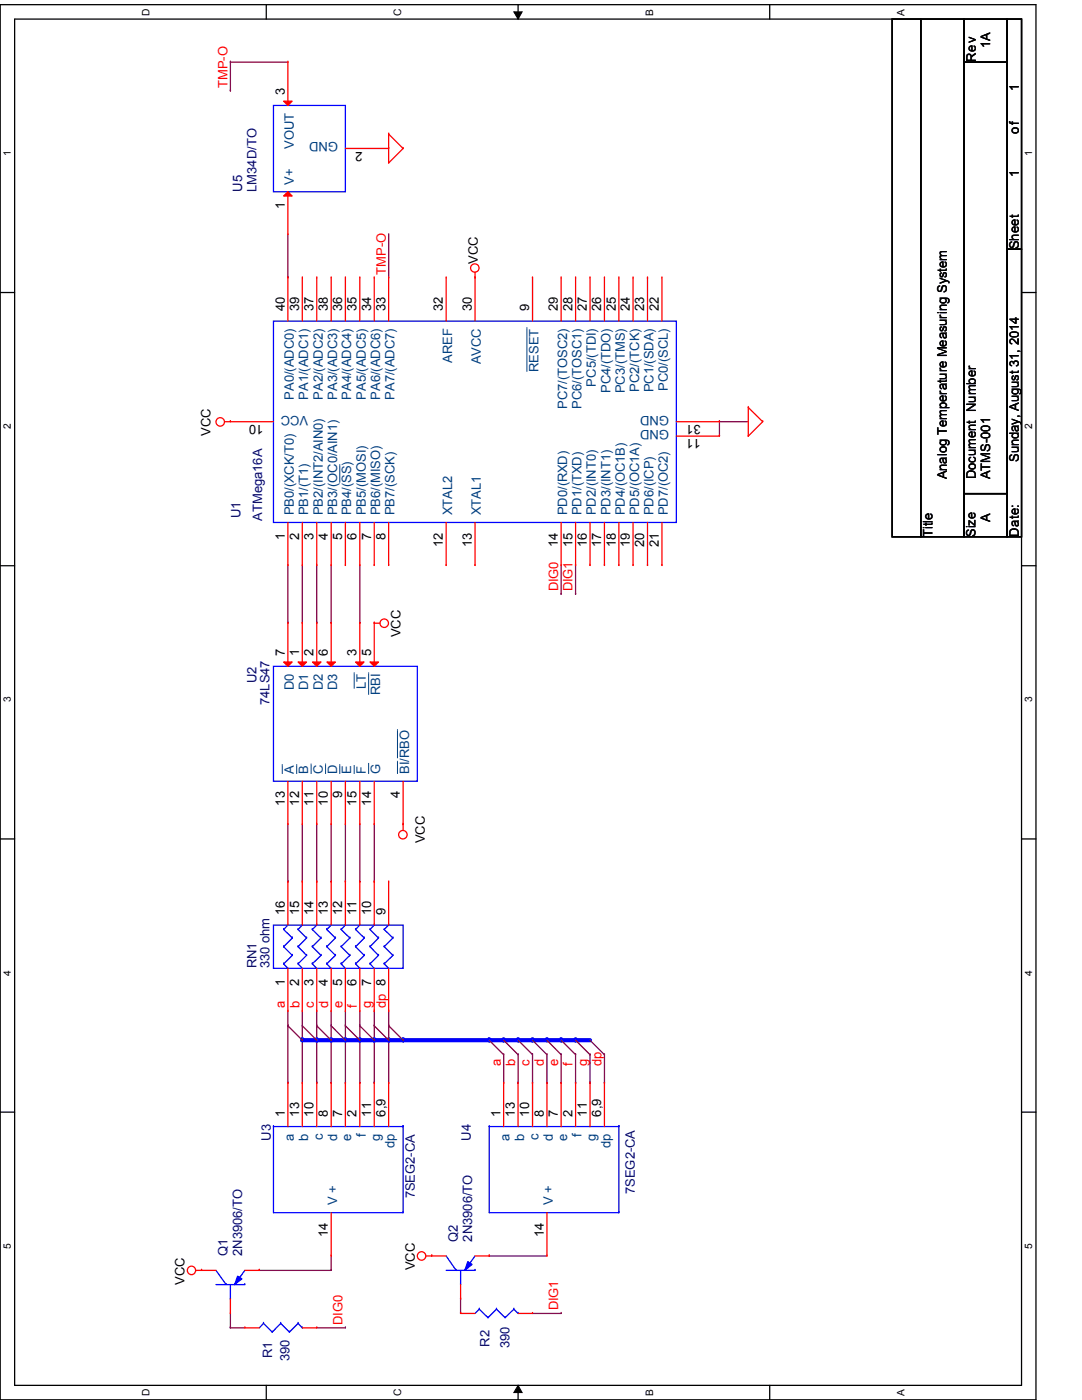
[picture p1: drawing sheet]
<svg xmlns="http://www.w3.org/2000/svg" width="216mm" height="279mm" viewBox="0 0 216 279" stroke-linecap="round" stroke-linejoin="round" font-family="sans-serif">
<path d="M0 .9h206.7v278.5h-206.7zM2.9 3.8h200.9v272.7h-200.9z" fill="none" stroke="#000" stroke-width=".25"/>
<g fill="#fff">
<path d="M.3 248.1h2.3v1.1h-2.3z"/>
<path d="M204.1 248.1h2.3v1.1h-2.3z"/>
</g>
<path d="M0 222h2.9M203.8 222h2.9" fill="none" stroke="#000" stroke-width=".25"/>
<g fill="#fff">
<path d="M.3 193.6h2.3v1.1h-2.3z"/>
<path d="M204.1 193.6h2.3v1.1h-2.3z"/>
</g>
<path d="M0 167.4h2.9M203.8 167.4h2.9" fill="none" stroke="#000" stroke-width=".25"/>
<g fill="#fff">
<path d="M.3 139.1h2.3v1.1h-2.3z"/>
<path d="M204.1 139.1h2.3v1.1h-2.3z"/>
</g>
<path d="M0 112.9h2.9M203.8 112.9h2.9" fill="none" stroke="#000" stroke-width=".25"/>
<g fill="#fff">
<path d="M.3 84.5h2.3v1.1h-2.3z"/>
<path d="M204.1 84.5h2.3v1.1h-2.3z"/>
</g>
<path d="M0 58.4h2.9M203.8 58.4h2.9" fill="none" stroke="#000" stroke-width=".25"/>
<g fill="#fff">
<path d="M.3 30h2.3v1.1h-2.3z"/>
<path d="M204.1 30h2.3v1.1h-2.3z"/>
<path d="M28 277.2h2.3v1.4h-2.3z"/>
<path d="M28 1.7h2.3v1.4h-2.3z"/>
<path d="M78.2 277.2h2.3v1.4h-2.3z"/>
<path d="M78.2 1.7h2.3v1.4h-2.3z"/>
</g>
<path d="M53.1 .9v2.9M53.1 276.5v2.9" fill="none" stroke="#000" stroke-width=".25"/>
<g fill="#fff">
<path d="M128.5 277.3h2.2v1.3h-2.2z"/>
<path d="M128.5 1.8h2.2v1.3h-2.2z"/>
</g>
<path d="M103.4 .9v2.9M103.4 276.5v2.9" fill="none" stroke="#000" stroke-width=".25"/>
<path d="M102.5 2.4h1.7l-.8 1.4zM103.4 276.5l.8 1.4h-1.7z" fill="#000" stroke="#000" stroke-width=".2"/>
<g fill="#fff">
<path d="M178.7 277.3h2.2v1.3h-2.2z"/>
<path d="M178.7 1.8h2.2v1.3h-2.2z"/>
</g>
<path d="M153.6 .9v2.9M153.6 276.5v2.9" fill="none" stroke="#000" stroke-width=".25"/>
<g fill="none" stroke="#800040" stroke-width=".25">
<path d="M57.4 112.9v11.5M60.3 112.9v11.5M63.2 112.9v11.5M66.1 112.9v11.5M71.8 112.9v11.5M57.4 124.4h.1M60.3 124.4h.1M63.2 124.4h.1M66.1 124.4h.1M71.8 124.4h.1M57.4 176h.1M57.4 164.5v11.5"/>
<path d="M60.3 176h.1M60.3 164.5v11.5M63.2 176h.1M63.2 164.5v11.5M66.1 176h.1M66.1 164.5v11.5M68.9 176h.1M68.9 164.5v11.5M71.8 176h.1M71.8 164.5v11.5M74.7 176h.1M74.7 164.5v11.5"/>
<path d="M57.4 216.2h.1M57.4 204.7h.1M57.4 201.8v14.4M60.3 216.2h.1M60.3 207.6h.1M60.3 204.7h.1M60.3 201.8v14.4M63.2 216.2h.1M63.2 207.6h.1M63.2 204.7h.1M63.2 201.8v14.4M66.1 216.2h.1"/>
<path d="M66.1 207.6h.1M66.1 204.7h.1M66.1 201.8v14.4M68.9 216.2h.1M68.9 207.6h.1M68.9 204.7h.1M68.9 201.8v14.4M71.8 216.2h.1M71.8 207.6h.1M71.8 204.7h.1M71.8 201.8v14.4M74.7 216.2h.1"/>
<path d="M74.7 207.6h.1M74.7 204.7h.1M74.7 201.8v14.4M77.6 216.2h.1M77.6 204.7h.1M77.6 201.8v2.9M77.6 207.6v8.6"/>
</g>
<path d="M60.3 207.6h2.9" fill="none" stroke="#00f" stroke-width=".85"/>
<circle cx="60.3" cy="207.6" r=".42" fill="#00f"/>
<path d="M63.2 207.6h2.9" fill="none" stroke="#00f" stroke-width=".85"/>
<circle cx="63.2" cy="207.6" r=".42" fill="#00f"/>
<path d="M66.1 207.6h2.8" fill="none" stroke="#00f" stroke-width=".85"/>
<circle cx="66.1" cy="207.6" r=".42" fill="#00f"/>
<path d="M68.9 207.6h2.9" fill="none" stroke="#00f" stroke-width=".85"/>
<circle cx="68.9" cy="207.6" r=".42" fill="#00f"/>
<path d="M71.8 207.6h2.9" fill="none" stroke="#00f" stroke-width=".85"/>
<circle cx="71.8" cy="207.6" r=".42" fill="#00f"/>
<path d="M74.7 207.6h2.9" fill="none" stroke="#00f" stroke-width=".85"/>
<circle cx="74.7" cy="207.6" r=".42" fill="#00f"/>
<path d="M77.6 207.6h2.8" fill="none" stroke="#00f" stroke-width=".85"/>
<circle cx="77.6" cy="207.6" r=".42" fill="#00f"/>
<path d="M80.4 207.6h17.2" fill="none" stroke="#00f" stroke-width=".85"/>
<circle cx="80.4" cy="207.6" r=".42" fill="#00f"/>
<path d="M97.6 207.6h2.9" fill="none" stroke="#00f" stroke-width=".85"/>
<circle cx="97.6" cy="207.6" r=".42" fill="#00f"/>
<path d="M100.5 207.6h2.9" fill="none" stroke="#00f" stroke-width=".85"/>
<circle cx="100.5" cy="207.6" r=".42" fill="#00f"/>
<path d="M103.4 207.6h2.9" fill="none" stroke="#00f" stroke-width=".85"/>
<circle cx="103.4" cy="207.6" r=".42" fill="#00f"/>
<path d="M106.3 207.6h2.8" fill="none" stroke="#00f" stroke-width=".85"/>
<circle cx="106.3" cy="207.6" r=".42" fill="#00f"/>
<path d="M109.1 207.6h2.9" fill="none" stroke="#00f" stroke-width=".85"/>
<circle cx="109.1" cy="207.6" r=".42" fill="#00f"/>
<path d="M112 207.6h2.9" fill="none" stroke="#00f" stroke-width=".85"/>
<circle cx="112" cy="207.6" r=".42" fill="#00f"/>
<path d="M114.9 207.6h2.8" fill="none" stroke="#00f" stroke-width=".85"/>
<circle cx="114.9" cy="207.6" r=".42" fill="#00f"/>
<g fill="none" stroke="#800040" stroke-width=".25">
<path d="M46 12.4h.1M46 18.2h.1M46 12.4v5.8M46 12.4h11.4M57.4 55.5h.1M57.4 46.9v8.6M77.6 46.9h.1M77.6 46.9v8.6M143.6 84.2h.1M143.6 87h.1M143.6 84.2h5.7M143.6 84.2v2.8"/>
<path d="M112 118.6h.1M112 112.9v5.7M114.9 118.6h.1M114.9 112.9v5.7M57.4 204.7l2.9 2.9M60.3 207.6h.1M60.3 204.7l2.9 2.9M63.2 207.6h.1M63.2 204.7l2.9 2.9M66.1 207.6h.1M66.1 204.7l2.8 2.9M68.9 207.6h.1"/>
<path d="M68.9 204.7l2.9 2.9M71.8 207.6h.1M71.8 204.7l2.9 2.9M74.7 207.6h.1M74.7 204.7l2.9 2.9M77.6 207.6h.1M77.6 207.6v-2.9l2.8 2.9M80.4 207.6h.1M97.6 207.6l2.9 2.9M100.5 216.2h.1M100.5 210.5h.1M100.5 210.5v5.7"/>
<path d="M100.5 207.6l2.9 2.9M103.4 216.2h.1M103.4 210.5h.1M103.4 210.5v5.7M103.4 207.6l2.9 2.9M106.3 216.2h.1M106.3 210.5h.1M106.3 210.5v5.7M106.3 207.6l2.8 2.9M109.1 216.2h.1M109.1 210.5h.1M109.1 210.5v5.7"/>
<path d="M109.1 207.6l2.9 2.9M112 216.2h.1M112 210.5h.1M112 210.5v5.7M112 207.6l2.9 2.9M114.9 216.2h.1M114.9 210.5h.1M114.9 210.5v5.7M114.9 207.6l2.8 2.9M117.7 216.2h.1M117.7 210.5h.1M117.7 210.5v5.7"/>
<path d="M117.7 207.6l2.9 2.9M120.6 216.2h.1M120.6 210.5h.1M120.6 210.5v5.7M51.7 253.5h.1M51.7 253.5h14.4M66.1 253.5h.1M66.1 250.7v2.8M91.9 259.2v2.9M97.6 250.7h.1M97.6 250.7h11.5M46 265h.1"/>
<path d="M46 265h2.9M46 262.1v2.9M63.2 265h5.7M68.9 265h.1M91.9 262.1h.1M106.3 262.1h5.7M112 262.1h.1"/>
</g>
<g fill="none" stroke="#f00" stroke-width=".25">
<path d="M57.4 12.4h.1M57.4 12.4v8.6M57.4 38.3v8.6M68.9 29.6h8.7M77.6 26.8h.1M77.6 32.5h.1M77.6 29.6h.1M77.6 26.8v5.7M77.6 26.8l2.8 2.8M80.4 29.6h.1M80.4 29.6l-2.8 2.9M57.4 46.9h.1"/>
<path d="M57.4 55.5h.1M57.4 55.5v8.6M60.3 55.5h.1M60.3 55.5v8.6M63.2 55.5h.1M63.2 55.5v8.6M66.1 55.5h.1M66.1 55.5v8.6M68.9 55.5h.1M68.9 55.5v8.6M71.8 55.5h.1M71.8 55.5v8.6"/>
<path d="M74.7 55.5h.1M74.7 55.5v8.6M77.6 55.5h.1M77.6 55.5v8.6M89 55.5h.1M89 55.5v8.6M94.8 55.5h.1M94.8 54.3v9.8M106.3 55.5h.1M106.3 55.5v8.6M112 55.5h.1M112 55.5v8.6"/>
<path d="M114.9 55.5h.1M114.9 55.5v8.6M117.7 55.5h.1M117.7 55.5v8.6M120.6 55.5h.1M120.6 55.5v8.6M123.5 55.5h.1M123.5 55.5v8.6M126.3 55.5h.1M126.3 55.5v8.6M129.2 55.5h.1M129.2 55.5v8.6"/>
<path d="M132.1 55.5h.1M132.1 55.5v8.6M44.8 84.2h9.8M46 84.2h.1M135 84.2h8.6M135 87h8.6M143.6 87h.1M143.6 84.2h.1M149.3 81.3h.1M149.3 87h.1M149.3 81.3v5.7M149.3 81.3l2.9 2.9"/>
<path d="M152.2 84.2h.1M152.2 84.2l-2.9 2.8M57.4 112.9h.1M57.4 104.3v8.6M60.3 112.9h.1M60.3 104.3v8.6M63.2 112.9h.1M63.2 104.3v8.6M66.1 112.9h.1M66.1 104.3v8.6M68.9 112.9h.1M68.9 104.3v8.6"/>
<path d="M71.8 112.9h.1M71.8 104.3v8.6M74.7 112.9h.1M74.7 104.3v8.6M77.6 112.9h.1M77.6 104.3v8.6M89 112.9h.1M89 104.3v8.6M94.8 112.9h.1M94.8 104.3v8.6M112 112.9h.1M112 104.3v8.6"/>
<path d="M114.9 112.9h.1M114.9 104.3v8.6M117.7 112.9h.1M117.7 104.3v8.6M120.6 112.9h.1M120.6 104.3v8.6M123.5 112.9h.1M123.5 104.3v8.6M126.3 112.9h.1M126.3 104.3v8.6M129.2 112.9h.1M129.2 104.3v8.6"/>
<path d="M132.1 112.9h.1M132.1 104.3v8.6M57.4 124.4h.1M57.4 124.4v8.6M60.3 124.4h.1M60.3 124.4v8.6M63.2 124.4h.1M63.2 124.4v8.6M66.1 124.4h.1M66.1 124.4v8.6M71.8 124.4h.1M71.8 124.4v8.6"/>
<path d="M74.7 124.4h.1M74.7 124.4h1.1M74.7 124.4v8.6M57.4 155.9v8.6M60.3 155.9v8.6M63.2 155.9v8.6M66.1 155.9v8.6M68.9 155.9v8.6M71.8 155.9v8.6M74.7 155.9v8.6M80.4 155.9v9.8M57.4 176h.1"/>
<path d="M57.4 164.5h.1M57.4 176v8.6M60.3 176h.1M60.3 164.5h.1M60.3 176v8.6M63.2 176h.1M63.2 164.5h.1M63.2 176v8.6M66.1 176h.1M66.1 164.5h.1M66.1 176v8.6M68.9 176h.1"/>
<path d="M68.9 164.5h.1M68.9 176v8.6M71.8 176h.1M71.8 164.5h.1M71.8 176v8.6M74.7 176h.1M74.7 164.5h.1M74.7 176v8.6M77.6 176h.1M77.6 176v8.6M80.4 164.5h.1M57.4 193.3v8.5"/>
<path d="M60.3 193.3v8.5M63.2 193.3v8.5M66.1 193.3v8.5M68.9 193.3v8.5M71.8 193.3v8.5M74.7 193.3v8.5M77.6 193.3v8.5M57.4 201.8h.1M57.4 216.2h.1M57.4 216.2v8.6M60.3 201.8h.1M60.3 216.2h.1"/>
<path d="M60.3 216.2v8.6M63.2 201.8h.1M63.2 216.2h.1M63.2 216.2v8.6M66.1 201.8h.1M66.1 216.2h.1M66.1 216.2v8.6M68.9 201.8h.1M68.9 216.2h.1M68.9 216.2v8.6M71.8 201.8h.1M71.8 216.2h.1"/>
<path d="M71.8 216.2v8.6M74.7 201.8h.1M74.7 216.2h.1M74.7 216.2v8.6M77.6 201.8h.1M77.6 216.2h.1M77.6 216.2v8.6M100.5 216.2h.1M100.5 216.2v8.6M103.4 216.2h.1M103.4 216.2v8.6M106.3 216.2h.1"/>
<path d="M106.3 216.2v8.6M109.1 216.2h.1M109.1 216.2v8.6M112 216.2h.1M112 216.2v8.6M114.9 216.2h.1M114.9 216.2v8.6M117.7 216.2h.1M117.7 216.2v8.6M120.6 216.2h.1M120.6 216.2v8.6M39.1 253.5h4"/>
<path d="M40.2 253.5h.1M46 259.2v2.9M48.9 253.5h2.8M51.7 253.5h.1M66.1 250.7h.1M66.1 242v8.7M85 250.7h4M86.1 250.7h.1M91.9 259.2h.1M91.9 256.4v2.8M94.8 250.7h2.8M97.6 250.7h.1"/>
<path d="M109.1 250.7h.1M109.1 242v8.7M46 262.1h.1M48.9 265h.1M48.9 265h2.8M60.3 265h2.9M63.2 265h.1M91.9 262.1h.1M91.9 262.1h2.9M103.4 262.1h2.9M106.3 262.1h.1"/>
<circle cx="94.7" cy="53.5" r=".83"/>
<circle cx="43.9" cy="84.2" r=".85"/>
<circle cx="76.7" cy="124.4" r=".85"/>
<circle cx="80.4" cy="166.6" r=".85"/>
<circle cx="38.2" cy="253.5" r=".84"/>
<circle cx="84.1" cy="250.7" r=".85"/>
</g>
<path d="M178 3.8h5.7v103.3h-5.7zM183.7 3.8h8.7v103.3h-8.7zM192.4 12.4h8.6v86.1h-8.6zM192.4 3.8h8.6v8.6h-8.6zM201 3.8h2.8v45.9h-2.8zM201 49.7h2.8v57.4h-2.8zM192.4 98.5h8.6v8.6h-8.6z" fill="none" stroke="#000" stroke-width=".25"/>
<g fill="none" stroke="#00f" stroke-width=".25">
<path d="M54.6 21h14.3v17.3h-14.3zM54.6 64.1h80.4v40.2h-80.4zM54.6 133h28.7v22.9h-28.7zM54.6 184.6h25.8v8.7h-25.8zM56.6 185.5h.1M56.6 188.9h.1M56.6 192.4h.1M56.6 185.5l1.7 1.7M56.6 188.9l1.7 1.8M56.6 192.4l.8 .9M57.4 184.6h.1M57.4 184.6l-.8 .9"/>
<path d="M58.3 187.2h.1M58.3 190.7h.1M58.3 187.2l-1.7 1.7M58.3 190.7l-1.7 1.7M59.5 185.5h.1M59.5 188.9h.1M59.5 192.4h.1M59.5 185.5l1.7 1.7M59.5 188.9l1.7 1.8M59.5 192.4l.8 .9M60.3 184.6h.1M60.3 184.6l-.8 .9"/>
<path d="M61.2 187.2h.1M61.2 190.7h.1M61.2 187.2l-1.7 1.7M61.2 190.7l-1.7 1.7M62.3 185.5h.1M62.3 188.9h.1M62.3 192.4h.1M62.3 185.5l1.8 1.7M62.3 188.9l1.8 1.8M62.3 192.4l.9 .9M63.2 184.6h.1M63.2 184.6l-.9 .9"/>
<path d="M64.1 187.2h.1M64.1 190.7h.1M64.1 187.2l-1.8 1.7M64.1 190.7l-1.8 1.7M65.2 185.5h.1M65.2 188.9h.1M65.2 192.4h.1M65.2 185.5l1.7 1.7M65.2 188.9l1.7 1.8M65.2 192.4l.9 .9M66.1 184.6h.1M66.1 184.6l-.9 .9"/>
<path d="M66.9 187.2h.1M66.9 190.7h.1M66.9 187.2l-1.7 1.7M66.9 190.7l-1.7 1.7M68.1 185.5h.1M68.1 188.9h.1M68.1 192.4h.1M68.1 185.5l1.7 1.7M68.1 188.9l1.7 1.8M68.1 192.4l.8 .9M68.9 184.6h.1M68.9 184.6l-.8 .9"/>
<path d="M69.8 187.2h.1M69.8 190.7h.1M69.8 187.2l-1.7 1.7M69.8 190.7l-1.7 1.7M71 185.5h.1M71 188.9h.1M71 192.4h.1M71 185.5l1.7 1.7M71 188.9l1.7 1.8M71 192.4l.8 .9M71.8 184.6h.1M71.8 184.6l-.8 .9"/>
<path d="M72.7 187.2h.1M72.7 190.7h.1M72.7 187.2l-1.7 1.7M72.7 190.7l-1.7 1.7M73.8 185.5h.1M73.8 188.9h.1M73.8 192.4h.1M73.8 185.5l1.7 1.7M73.8 188.9l1.7 1.8M73.8 192.4l.9 .9M74.7 184.6h.1M74.7 184.6l-.9 .9"/>
<path d="M75.5 187.2h.1M75.5 190.7h.1M75.5 187.2l-1.7 1.7M75.5 190.7l-1.7 1.7M76.7 185.5h.1M76.7 188.9h.1M76.7 192.4h.1M76.7 185.5l1.7 1.7M76.7 188.9l1.7 1.8M76.7 192.4l.9 .9M77.6 184.6h.1M77.6 184.6l-.9 .9"/>
<path d="M78.4 187.2h.1M78.4 190.7h.1M78.4 187.2l-1.7 1.7M78.4 190.7l-1.7 1.7M54.6 224.8h.1M54.6 224.8h25.8M54.6 224.8v17.2h25.8M80.4 224.8h.1M80.4 224.8v17.2M97.6 224.8h.1M97.6 224.8h25.9M97.6 224.8v17.2h25.9"/>
<path d="M123.5 224.8h.1M123.5 224.8v17.2M43.1 253.5l2 2.9M43.1 256.4h5.8M45.1 256.4h.1M46 259.2h.1M46 256.4v2.8M46.8 256.4h.1M48.9 256.4h.1M48.9 253.5l-2.1 2.9M80.4 242h.1M89 250.7l2 2.8"/>
<path d="M89 253.5h5.8M91 253.5h.1M91.9 256.4h.1M91.9 253.5v2.9M92.8 253.5h.1M94.8 253.5h.1M94.8 250.7l-2 2.8M123.5 242h.1M52.6 264.1h.1M52.6 264.1l-.9 .9M52.6 264.1l1.7 1.8M54.3 265.9h.1"/>
<path d="M56 264.1h.1M56 264.1l-1.7 1.8M56 264.1l1.7 1.8M57.7 265.9h.1M59.5 264.1h.1M59.5 264.1l-1.8 1.8M59.5 264.1l.8 .9M60.3 265h.1M95.6 261.3h.1M95.6 261.3l-.8 .8M95.6 261.3l1.8 1.7M97.4 263h.1"/>
<path d="M99.1 261.3h.1M99.1 261.3l-1.7 1.7M99.1 261.3l1.7 1.7M100.8 263h.1M102.5 261.3h.1M102.5 261.3l-1.7 1.7M102.5 261.3l.9 .8M103.4 262.1h.1"/>
</g>
<g fill="#00f" stroke="#00f" stroke-width=".25">
<path d="M47.4 254.7l.9 .5-1.5 1.2z"/>
<path d="M93.3 251.8l.9 .5-1.4 1.2z"/>
</g>
<g fill="#f00" stroke="#f00" stroke-width=".25">
<path d="M56.6 132.1h1.7l-.9 .9z"/>
<path d="M59.5 132.1h1.7l-.9 .9z"/>
<path d="M62.4 132.1h1.7l-.9 .9z"/>
<path d="M65.2 132.1h1.7l-.8 .9z"/>
<path d="M73.8 132.1h1.7l-.8 .9z"/>
<path d="M71 132.1h1.6l-.8 .9z"/>
<path d="M57.4 38.3l.9 .8h-1.7z"/>
<path d="M56.6 20.2h1.7l-.9 .8z"/>
</g>
<g fill="none" stroke="#004080" stroke-width=".2">
<path d="M105.1 65.5h.1M105.1 65.5v8.7M67.8 92.9h.1M67.8 92.9v3.4M70.7 134.4h.1M70.7 134.4v3M73.6 134.4h.1M73.6 134.4v4.3M56.3 152.7h.1M56.3 152.7v1.8M59.2 152.7h.1M59.2 152.7v1.8"/>
<path d="M62.1 152.6h.1M62.1 152.6v1.9M65 152.6h.1M65 152.6v1.9M67.8 152.7h.1M67.8 152.7v1.8M70.7 152.9h.1M70.7 152.9v1.6M73.6 152.5h.1M73.6 152.5v2M79.3 152h.1M79.3 145.7h.1"/>
<path d="M79.3 145.7v5.6M79.3 152v2.5"/>
</g>
<g font-size="2.6">
<text x="197.6" y="9.6" transform="rotate(-90 197.6 9.6)">1A</text>
<text x="194.7" y="12.4" transform="rotate(-90 194.7 12.4)">Rev</text>
<text x="56.8" y="19.1" transform="rotate(-90 56.8 19.1)">3</text>
<text x="203.3" y="18.2" transform="rotate(-90 203.3 18.2)">1</text>
<text x="203.3" y="26.8" transform="rotate(-90 203.3 26.8)">of</text>
<text x="72.3" y="30.3" transform="rotate(180 72.3 30.3)">2</text>
<text x="203.3" y="35.4" transform="rotate(-90 203.3 35.4)">1</text>
<text x="56.8" y="41.7" transform="rotate(-90 56.8 41.7)">1</text>
<text x="95.4" y="52.6" transform="rotate(-90 95.4 52.6)">VCC</text>
<text x="203.3" y="49.7" transform="rotate(-90 203.3 49.7)">Sheet</text>
<text x="56.8" y="62.1" transform="rotate(-90 56.8 62.1)">40</text>
<text x="59.7" y="62.1" transform="rotate(-90 59.7 62.1)">39</text>
<text x="62.6" y="62.1" transform="rotate(-90 62.6 62.1)">37</text>
<text x="65.4" y="62.1" transform="rotate(-90 65.4 62.1)">38</text>
<text x="68.3" y="62.1" transform="rotate(-90 68.3 62.1)">36</text>
<text x="71.2" y="62.1" transform="rotate(-90 71.2 62.1)">35</text>
<text x="74" y="62.1" transform="rotate(-90 74 62.1)">34</text>
<text x="76.9" y="62.1" transform="rotate(-90 76.9 62.1)">33</text>
<text x="88.4" y="62.1" transform="rotate(-90 88.4 62.1)">32</text>
<text x="94.1" y="62.1" transform="rotate(-90 94.1 62.1)">30</text>
<text x="105.6" y="62.1" transform="rotate(-90 105.6 62.1)">9</text>
<text x="111.3" y="62.1" transform="rotate(-90 111.3 62.1)">29</text>
<text x="114.2" y="62.1" transform="rotate(-90 114.2 62.1)">28</text>
<text x="117.1" y="62.1" transform="rotate(-90 117.1 62.1)">27</text>
<text x="120" y="62.1" transform="rotate(-90 120 62.1)">26</text>
<text x="122.9" y="62.1" transform="rotate(-90 122.9 62.1)">25</text>
<text x="125.7" y="62.1" transform="rotate(-90 125.7 62.1)">24</text>
<text x="128.6" y="62.1" transform="rotate(-90 128.6 62.1)">23</text>
<text x="131.4" y="62.1" transform="rotate(-90 131.4 62.1)">22</text>
<text x="42" y="87" transform="rotate(-90 42 87)">VCC</text>
<text x="52.6" y="84.8" transform="rotate(180 52.6 84.8)">10</text>
<text x="139.8" y="87.7" transform="rotate(180 139.8 87.7)">11</text>
<text x="139.8" y="84.8" transform="rotate(180 139.8 84.8)">31</text>
<text x="188.9" y="95.7" transform="rotate(-90 188.9 95.7)">Analog Temperature Measuring System</text>
<text x="194.7" y="95.7" transform="rotate(-90 194.7 95.7)">Document Number</text>
<text x="197.6" y="95.7" transform="rotate(-90 197.6 95.7)">ATMS-001</text>
<text x="203.3" y="92.2" transform="rotate(-90 203.3 92.2)">Sunday, August 31, 2014</text>
<text x="56.8" y="107.7" transform="rotate(-90 56.8 107.7)">1</text>
<text x="59.7" y="107.7" transform="rotate(-90 59.7 107.7)">2</text>
<text x="62.6" y="107.7" transform="rotate(-90 62.6 107.7)">3</text>
<text x="65.4" y="107.7" transform="rotate(-90 65.4 107.7)">4</text>
<text x="68.3" y="107.7" transform="rotate(-90 68.3 107.7)">5</text>
<text x="71.2" y="107.7" transform="rotate(-90 71.2 107.7)">6</text>
<text x="74" y="107.7" transform="rotate(-90 74 107.7)">7</text>
<text x="76.9" y="107.7" transform="rotate(-90 76.9 107.7)">8</text>
<text x="186.1" y="107.1" transform="rotate(-90 186.1 107.1)">Title</text>
<text x="197.6" y="104.3" transform="rotate(-90 197.6 104.3)">A</text>
<text x="203.3" y="107.1" transform="rotate(-90 203.3 107.1)">Date:</text>
<text x="88.4" y="109.1" transform="rotate(-90 88.4 109.1)">12</text>
<text x="94.1" y="109.1" transform="rotate(-90 94.1 109.1)">13</text>
<text x="111.3" y="109.1" transform="rotate(-90 111.3 109.1)">14</text>
<text x="114.2" y="109.1" transform="rotate(-90 114.2 109.1)">15</text>
<text x="117.1" y="109.1" transform="rotate(-90 117.1 109.1)">16</text>
<text x="120" y="109.1" transform="rotate(-90 120 109.1)">17</text>
<text x="122.9" y="109.1" transform="rotate(-90 122.9 109.1)">18</text>
<text x="125.7" y="109.1" transform="rotate(-90 125.7 109.1)">19</text>
<text x="128.6" y="109.1" transform="rotate(-90 128.6 109.1)">20</text>
<text x="131.4" y="109.1" transform="rotate(-90 131.4 109.1)">21</text>
<text x="56.8" y="131" transform="rotate(-90 56.8 131)">7</text>
<text x="59.7" y="131" transform="rotate(-90 59.7 131)">1</text>
<text x="62.6" y="131" transform="rotate(-90 62.6 131)">2</text>
<text x="65.4" y="131" transform="rotate(-90 65.4 131)">6</text>
<text x="71.2" y="131" transform="rotate(-90 71.2 131)">3</text>
<text x="74" y="131" transform="rotate(-90 74 131)">5</text>
<text x="79.9" y="127.2" transform="rotate(-90 79.9 127.2)">VCC</text>
<text x="56.8" y="160.8" transform="rotate(-90 56.8 160.8)">13</text>
<text x="59.7" y="160.8" transform="rotate(-90 59.7 160.8)">12</text>
<text x="62.6" y="160.8" transform="rotate(-90 62.6 160.8)">11</text>
<text x="65.4" y="160.8" transform="rotate(-90 65.4 160.8)">10</text>
<text x="68.3" y="159.3" transform="rotate(-90 68.3 159.3)">9</text>
<text x="71.2" y="160.8" transform="rotate(-90 71.2 160.8)">15</text>
<text x="74" y="160.8" transform="rotate(-90 74 160.8)">14</text>
<text x="79.8" y="159.3" transform="rotate(-90 79.8 159.3)">4</text>
<text x="84.8" y="168.3" transform="rotate(-90 84.8 168.3)">VCC</text>
<text x="56.8" y="182.6" transform="rotate(-90 56.8 182.6)">16</text>
<text x="59.7" y="182.6" transform="rotate(-90 59.7 182.6)">15</text>
<text x="62.6" y="182.6" transform="rotate(-90 62.6 182.6)">14</text>
<text x="65.4" y="182.6" transform="rotate(-90 65.4 182.6)">13</text>
<text x="68.3" y="182.6" transform="rotate(-90 68.3 182.6)">12</text>
<text x="71.2" y="182.6" transform="rotate(-90 71.2 182.6)">11</text>
<text x="74" y="182.6" transform="rotate(-90 74 182.6)">10</text>
<text x="76.9" y="182.6" transform="rotate(-90 76.9 182.6)">9</text>
<text x="56.8" y="196.7" transform="rotate(-90 56.8 196.7)">1</text>
<text x="59.7" y="196.7" transform="rotate(-90 59.7 196.7)">2</text>
<text x="62.6" y="196.7" transform="rotate(-90 62.6 196.7)">3</text>
<text x="65.4" y="196.7" transform="rotate(-90 65.4 196.7)">4</text>
<text x="68.3" y="196.7" transform="rotate(-90 68.3 196.7)">5</text>
<text x="71.2" y="196.7" transform="rotate(-90 71.2 196.7)">6</text>
<text x="74" y="196.7" transform="rotate(-90 74 196.7)">7</text>
<text x="56.8" y="222.8" transform="rotate(-90 56.8 222.8)">1</text>
<text x="59.7" y="222.8" transform="rotate(-90 59.7 222.8)">13</text>
<text x="62.6" y="222.8" transform="rotate(-90 62.6 222.8)">10</text>
<text x="65.4" y="222.8" transform="rotate(-90 65.4 222.8)">8</text>
<text x="68.3" y="222.8" transform="rotate(-90 68.3 222.8)">7</text>
<text x="71.2" y="222.8" transform="rotate(-90 71.2 222.8)">2</text>
<text x="74" y="222.8" transform="rotate(-90 74 222.8)">11</text>
<text x="76.9" y="222.8" transform="rotate(-90 76.9 222.8)">6,9</text>
<text x="99.9" y="222.8" transform="rotate(-90 99.9 222.8)">1</text>
<text x="102.7" y="222.8" transform="rotate(-90 102.7 222.8)">13</text>
<text x="105.6" y="222.8" transform="rotate(-90 105.6 222.8)">10</text>
<text x="108.5" y="222.8" transform="rotate(-90 108.5 222.8)">8</text>
<text x="111.3" y="222.8" transform="rotate(-90 111.3 222.8)">7</text>
<text x="114.2" y="222.8" transform="rotate(-90 114.2 222.8)">2</text>
<text x="117.1" y="222.8" transform="rotate(-90 117.1 222.8)">11</text>
<text x="120" y="222.8" transform="rotate(-90 120 222.8)">6,9</text>
<text x="65.4" y="246.9" transform="rotate(-90 65.4 246.9)">14</text>
<text x="108.5" y="246.9" transform="rotate(-90 108.5 246.9)">14</text>
<text x="36.8" y="256.4" transform="rotate(-90 36.8 256.4)">VCC</text>
<text x="82.8" y="253.5" transform="rotate(-90 82.8 253.5)">VCC</text>
</g>
<g font-size="2.6" fill="#f00">
<text x="45.4" y="17.6" transform="rotate(-90 45.4 17.6)">TMP-O</text>
<text x="77" y="54.9" transform="rotate(-90 77 54.9)">TMP-O</text>
<text x="111.4" y="118" transform="rotate(-90 111.4 118)">DIG0</text>
<text x="114.3" y="118" transform="rotate(-90 114.3 118)">DIG1</text>
<text x="56.9" y="201.3" transform="rotate(-90 56.9 201.3)">a</text>
<text x="59.7" y="201.3" transform="rotate(-90 59.7 201.3)">b</text>
<text x="62.6" y="201.3" transform="rotate(-90 62.6 201.3)">c</text>
<text x="65.5" y="201.3" transform="rotate(-90 65.5 201.3)">d</text>
<text x="68.3" y="201.3" transform="rotate(-90 68.3 201.3)">e</text>
<text x="71.2" y="201.3" transform="rotate(-90 71.2 201.3)">f</text>
<text x="74.1" y="201.3" transform="rotate(-90 74.1 201.3)">g</text>
<text x="77" y="201.3" transform="rotate(-90 77 201.3)">dp 8</text>
<text x="99.9" y="212.7" transform="rotate(-90 99.9 212.7)">a</text>
<text x="102.8" y="212.7" transform="rotate(-90 102.8 212.7)">b</text>
<text x="105.7" y="212.7" transform="rotate(-90 105.7 212.7)">c</text>
<text x="108.5" y="212.7" transform="rotate(-90 108.5 212.7)">d</text>
<text x="111.4" y="212.7" transform="rotate(-90 111.4 212.7)">e</text>
<text x="114.3" y="212.7" transform="rotate(-90 114.3 212.7)">f</text>
<text x="117.1" y="212.7" transform="rotate(-90 117.1 212.7)">g</text>
<text x="120" y="212.7" transform="rotate(-90 120 212.7)">dp</text>
<text x="111.4" y="261.5" transform="rotate(-90 111.4 261.5)">DIG1</text>
<text x="68.3" y="264.4" transform="rotate(-90 68.3 264.4)">DIG0</text>
</g>
<g font-size="2.6" fill="#004080">
<text x="58.6" y="29.7" transform="rotate(-90 58.6 29.7)">VOUT</text>
<text x="67.5" y="28.4" transform="rotate(180 67.5 28.4)">GND</text>
<text x="58.6" y="36.8" transform="rotate(-90 58.6 36.8)">V+</text>
<text x="90.2" y="72.4" transform="rotate(-90 90.2 72.4)">AREF</text>
<text x="96" y="72.7" transform="rotate(-90 96 72.7)">AVCC</text>
<text x="107.4" y="74.2" transform="rotate(-90 107.4 74.2)">RESET</text>
<text x="118.9" y="77.1" transform="rotate(-90 118.9 77.1)">PC5/(TDI)</text>
<text x="58.6" y="79.8" transform="rotate(-90 58.6 79.8)">PA0/(ADC0)</text>
<text x="61.5" y="82.9" transform="rotate(180 61.5 82.9)">VCC</text>
<text x="61.5" y="79.8" transform="rotate(-90 61.5 79.8)">PA1/(ADC1)</text>
<text x="64.4" y="79.8" transform="rotate(-90 64.4 79.8)">PA2/(ADC2)</text>
<text x="67.3" y="79.8" transform="rotate(-90 67.3 79.8)">PA3/(ADC3)</text>
<text x="70.1" y="79.8" transform="rotate(-90 70.1 79.8)">PA4/(ADC4)</text>
<text x="73" y="79.8" transform="rotate(-90 73 79.8)">PA5/(ADC5)</text>
<text x="75.9" y="79.8" transform="rotate(-90 75.9 79.8)">PA6/(ADC6)</text>
<text x="78.7" y="79.8" transform="rotate(-90 78.7 79.8)">PA7/(ADC7)</text>
<text x="113.2" y="81.6" transform="rotate(-90 113.2 81.6)">PC7/(TOSC2)</text>
<text x="116" y="81.6" transform="rotate(-90 116 81.6)">PC6/(TOSC1)</text>
<text x="121.8" y="78.4" transform="rotate(-90 121.8 78.4)">PC4/(TDO)</text>
<text x="124.7" y="78.5" transform="rotate(-90 124.7 78.5)">PC3/(TMS)</text>
<text x="127.5" y="78.2" transform="rotate(-90 127.5 78.2)">PC2/(TCK)</text>
<text x="130.4" y="78.3" transform="rotate(-90 130.4 78.3)">PC1/(SDA)</text>
<text x="133.3" y="78" transform="rotate(-90 133.3 78)">PC0/(SCL)</text>
<text x="133.5" y="82.9" transform="rotate(180 133.5 82.9)">GND</text>
<text x="133.5" y="85.8" transform="rotate(180 133.5 85.8)">GND</text>
<text x="58.6" y="102.8" transform="rotate(-90 58.6 102.8)">PB0/(XCK/T0)</text>
<text x="61.5" y="102.8" transform="rotate(-90 61.5 102.8)">PB1/(T1)</text>
<text x="64.4" y="102.8" transform="rotate(-90 64.4 102.8)">PB2/(INT2/AIN0)</text>
<text x="67.3" y="102.8" transform="rotate(-90 67.3 102.8)">PB3/(OC0/AIN1)</text>
<text x="70.1" y="102.8" transform="rotate(-90 70.1 102.8)">PB4/(SS)</text>
<text x="73" y="102.8" transform="rotate(-90 73 102.8)">PB5/(MOSI)</text>
<text x="75.9" y="102.8" transform="rotate(-90 75.9 102.8)">PB6/(MISO)</text>
<text x="78.7" y="102.8" transform="rotate(-90 78.7 102.8)">PB7/(SCK)</text>
<text x="90.2" y="102.8" transform="rotate(-90 90.2 102.8)">XTAL2</text>
<text x="96" y="102.8" transform="rotate(-90 96 102.8)">XTAL1</text>
<text x="113.2" y="102.8" transform="rotate(-90 113.2 102.8)">PD0/(RXD)</text>
<text x="116" y="102.8" transform="rotate(-90 116 102.8)">PD1/(TXD)</text>
<text x="118.9" y="102.8" transform="rotate(-90 118.9 102.8)">PD2/(INT0)</text>
<text x="121.8" y="102.8" transform="rotate(-90 121.8 102.8)">PD3/(INT1)</text>
<text x="124.7" y="102.8" transform="rotate(-90 124.7 102.8)">PD4/(OC1B)</text>
<text x="127.5" y="102.8" transform="rotate(-90 127.5 102.8)">PD5/(OC1A)</text>
<text x="130.4" y="102.8" transform="rotate(-90 130.4 102.8)">PD6/(ICP)</text>
<text x="133.3" y="102.8" transform="rotate(-90 133.3 102.8)">PD7/(OC2)</text>
<text x="58.6" y="137.7" transform="rotate(-90 58.6 137.7)">D0</text>
<text x="61.5" y="137.7" transform="rotate(-90 61.5 137.7)">D1</text>
<text x="64.4" y="137.7" transform="rotate(-90 64.4 137.7)">D2</text>
<text x="67.3" y="137.7" transform="rotate(-90 67.3 137.7)">D3</text>
<text x="73" y="137.5" transform="rotate(-90 73 137.5)">LT</text>
<text x="75.9" y="138.7" transform="rotate(-90 75.9 138.7)">RBI</text>
<text x="58.6" y="154.5" transform="rotate(-90 58.6 154.5)">A</text>
<text x="61.5" y="154.5" transform="rotate(-90 61.5 154.5)">B</text>
<text x="64.4" y="154.5" transform="rotate(-90 64.4 154.5)">C</text>
<text x="67.3" y="154.5" transform="rotate(-90 67.3 154.5)">D</text>
<text x="70.1" y="154.5" transform="rotate(-90 70.1 154.5)">E</text>
<text x="73" y="154.5" transform="rotate(-90 73 154.5)">F</text>
<text x="75.9" y="154.5" transform="rotate(-90 75.9 154.5)">G</text>
<text x="81.6" y="154.5" transform="rotate(-90 81.6 154.5)">BI/RBO</text>
<text x="58.6" y="227.7" transform="rotate(-90 58.6 227.7)">a</text>
<text x="61.5" y="227.7" transform="rotate(-90 61.5 227.7)">b</text>
<text x="64.4" y="227.6" transform="rotate(-90 64.4 227.6)">c</text>
<text x="67.3" y="227.7" transform="rotate(-90 67.3 227.7)">d</text>
<text x="70.1" y="227.7" transform="rotate(-90 70.1 227.7)">e</text>
<text x="73" y="227" transform="rotate(-90 73 227)">f</text>
<text x="75.9" y="227.7" transform="rotate(-90 75.9 227.7)">g</text>
<text x="101.7" y="227.7" transform="rotate(-90 101.7 227.7)">a</text>
<text x="104.6" y="227.7" transform="rotate(-90 104.6 227.7)">b</text>
<text x="107.4" y="227.6" transform="rotate(-90 107.4 227.6)">c</text>
<text x="110.3" y="227.7" transform="rotate(-90 110.3 227.7)">d</text>
<text x="113.2" y="227.7" transform="rotate(-90 113.2 227.7)">e</text>
<text x="116" y="227" transform="rotate(-90 116 227)">f</text>
<text x="118.9" y="227.7" transform="rotate(-90 118.9 227.7)">g</text>
<text x="78.7" y="229.2" transform="rotate(-90 78.7 229.2)">dp</text>
<text x="121.8" y="229.2" transform="rotate(-90 121.8 229.2)">dp</text>
<text x="67.3" y="240.6" transform="rotate(-90 67.3 240.6)">V +</text>
<text x="110.3" y="240.6" transform="rotate(-90 110.3 240.6)">V +</text>
</g>
<g font-size="2.6" fill="#000080">
<text x="48.3" y="38.3" transform="rotate(-90 48.3 38.3)">U5</text>
<text x="51.2" y="38.3" transform="rotate(-90 51.2 38.3)">LM34D/TO</text>
<text x="48" y="103.4" transform="rotate(-90 48 103.4)">U1</text>
<text x="52.3" y="104" transform="rotate(-90 52.3 104)">ATMega16A</text>
<text x="51.2" y="136.4" transform="rotate(-90 51.2 136.4)">U2</text>
<text x="53.8" y="140.7" transform="rotate(-90 53.8 140.7)">74LS47</text>
<text x="51.2" y="193.3" transform="rotate(-90 51.2 193.3)">RN1</text>
<text x="53.8" y="193.3" transform="rotate(-90 53.8 193.3)">330 ohm</text>
<text x="54.1" y="227.7" transform="rotate(-90 54.1 227.7)">U3</text>
<text x="93.9" y="227.7" transform="rotate(-90 93.9 227.7)">U4</text>
<text x="82.8" y="239.2" transform="rotate(-90 82.8 239.2)">7SEG2-CA</text>
<text x="126.7" y="238.3" transform="rotate(-90 126.7 238.3)">7SEG2-CA</text>
<text x="45.4" y="250.7" transform="rotate(-90 45.4 250.7)">Q1</text>
<text x="48.3" y="250.7" transform="rotate(-90 48.3 250.7)">2N3906/TO</text>
<text x="91.4" y="247.8" transform="rotate(-90 91.4 247.8)">Q2</text>
<text x="94.2" y="247.8" transform="rotate(-90 94.2 247.8)">2N3906/TO</text>
<text x="97.7" y="268.7" transform="rotate(-90 97.7 268.7)">R2</text>
<text x="101.7" y="269" transform="rotate(-90 101.7 269)">390</text>
<text x="54.3" y="271" transform="rotate(-90 54.3 271)">R1</text>
<text x="57.8" y="271.6" transform="rotate(-90 57.8 271.6)">390</text>
</g>
<text font-size="2.5" x="194.6" y="107.1" transform="rotate(-90 194.6 107.1)">Size</text>
<g font-size="2">
<text x="29.9" y="3.1" transform="rotate(-90 29.9 3.1)">D</text>
<text x="80.1" y="3.1" transform="rotate(-90 80.1 3.1)">C</text>
<text x="130.3" y="3.1" transform="rotate(-90 130.3 3.1)">B</text>
<text x="180.5" y="3.1" transform="rotate(-90 180.5 3.1)">A</text>
<text x="2.2" y="31.1" transform="rotate(-90 2.2 31.1)">1</text>
<text x="206" y="31.1" transform="rotate(-90 206 31.1)">1</text>
<text x="2.2" y="85.6" transform="rotate(-90 2.2 85.6)">2</text>
<text x="206" y="85.6" transform="rotate(-90 206 85.6)">2</text>
<text x="2.2" y="140.2" transform="rotate(-90 2.2 140.2)">3</text>
<text x="206" y="140.2" transform="rotate(-90 206 140.2)">3</text>
<text x="2.2" y="194.7" transform="rotate(-90 2.2 194.7)">4</text>
<text x="206" y="194.7" transform="rotate(-90 206 194.7)">4</text>
<text x="2.2" y="249.2" transform="rotate(-90 2.2 249.2)">5</text>
<text x="206" y="249.2" transform="rotate(-90 206 249.2)">5</text>
<text x="29.9" y="278.6" transform="rotate(-90 29.9 278.6)">D</text>
<text x="80.1" y="278.6" transform="rotate(-90 80.1 278.6)">C</text>
<text x="130.3" y="278.6" transform="rotate(-90 130.3 278.6)">B</text>
<text x="180.5" y="278.6" transform="rotate(-90 180.5 278.6)">A</text>
</g>
</svg>
